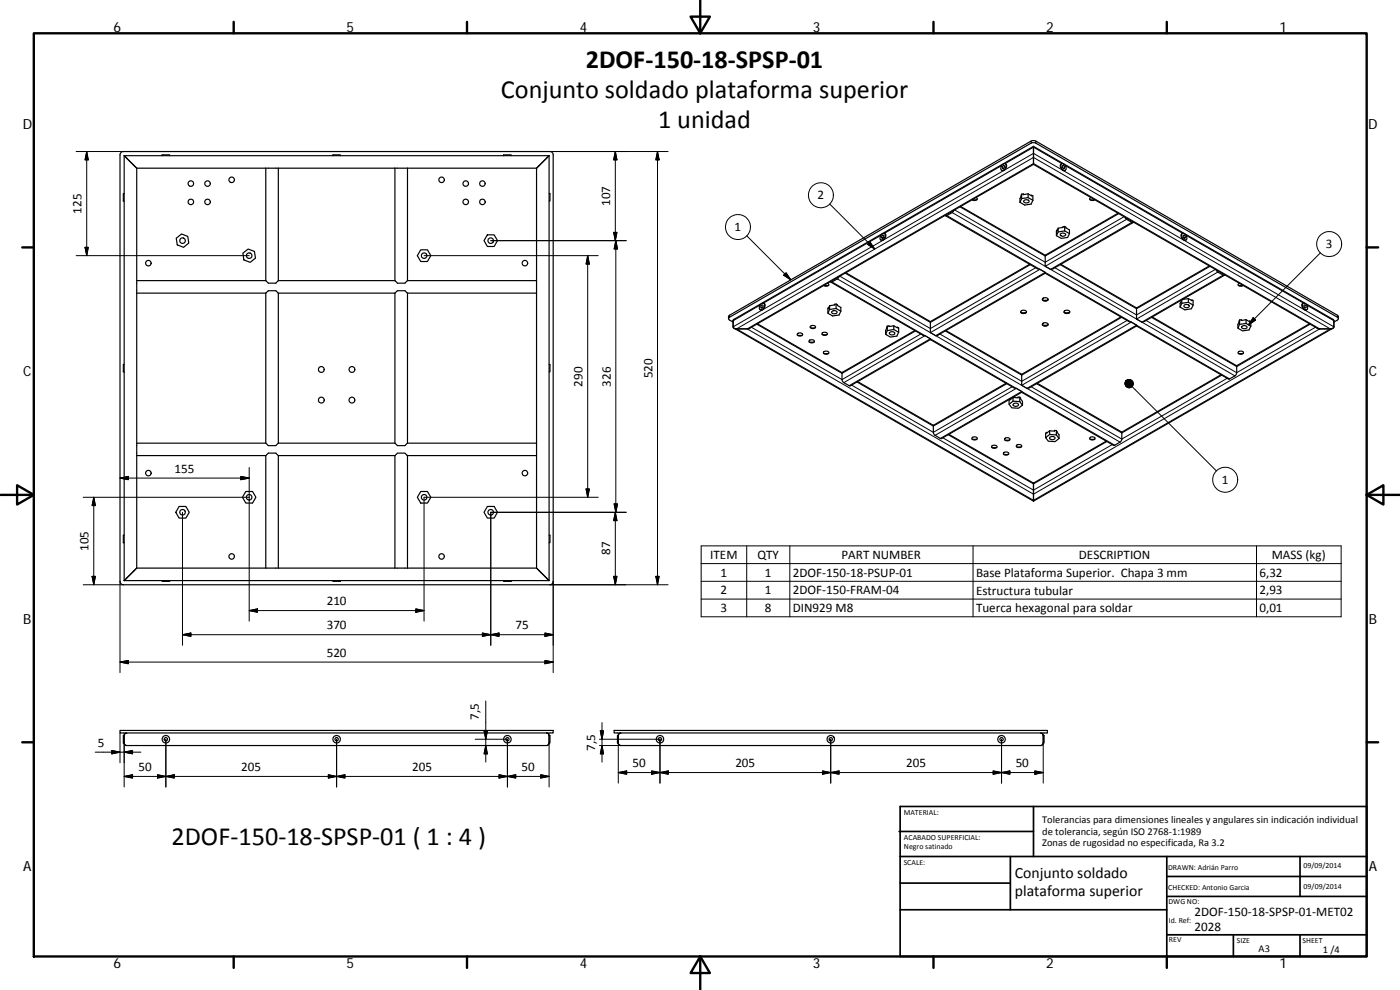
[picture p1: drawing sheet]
<svg xmlns="http://www.w3.org/2000/svg" width="420mm" height="297mm" viewBox="0 0 420 297" stroke-linecap="round" stroke-linejoin="round" font-family="sans-serif">
<g fill="none" stroke="#000" stroke-width=".36">
<path d="M36.4 45.7l.6-.2h128l.6 .2 .4 .8v127.9l-.2 .7-.8 .4h-128l-.6-.3-.4-.8v-127.9zM37.3 46.7h127.5M37.3 46.7l3.7 3.8M37.3 46.7v127.5M37.3 58.1h-.3v2.2h.3M41 50.5h38.8M41 50.5v33.7M48.7 46.7v-.2h2.2v.2M79.8 50.5v33.7M79.8 50.5h3.7M83.5 50.5h35M83.5 50.5v33.7"/>
<path d="M99.9 46.7a.74 .74 0 0 1 1.1-.2h1.1v.2M118.5 50.5h3.8M118.5 50.5v33.7M122.3 50.5v33.7M122.3 50.5h38.7M151.1 46.7v-.2h2.3v.2M161 50.5v33.7M164.8 58.1h.2v2.2h-.2M164.8 46.7l-3.8 3.8M164.8 46.7v127.5M292.9 59.3a.44 .44 0 0 1 .4 .5 .44 .44 0 0 1-.6 .3l-.9-.2M293.2 59.9h-1.4"/>
<path d="M300.9 49.4a.6 .6 0 0 1 .8-.3 .6 .6 0 0 1 .2 .9 .87 .87 0 0 1-.5 .9 .87 .87 0 0 1-1.1-.2zM301 49.8l.2-.1a.39 .39 0 0 1 .2 .5 .39 .39 0 0 1-.6 .1zM301.7 49.1a1.22 1.22 0 0 1 .3 1.3 1.22 1.22 0 0 1-.9 .8l-.5-.1M306.6 58.3l-.5 1.3v1.1M306.6 58.3v1.3M308.6 58.2l-1.5 .2v-.2l-.5 .1M308.6 58.2l1.4 .6v1.3M308.6 58.2v1.1M308.6 59.3l1.4 .8M308.6 59.3l-2 .3-.5 1.1M310.2 43.9l-89.9 51.9M310.2 49.3l-85.4 49.3h-4.4l-.4-.5v-1.9"/>
<path d="M310.2 43.9v5.4M310.2 43.9l89.8 51.9 .3 .4-.1 2.1-.9 .4h-3.4l-.6-.2-85.1-49.2M318.5 49.2a1.19 1.19 0 0 1 1.3 .6 1.19 1.19 0 0 1-.2 1.3 1.42 1.42 0 0 1-1.1-1.9zM318.6 49.1a1.17 1.17 0 0 0-.2 1.4 1.17 1.17 0 0 0 1.3 .6M318.9 49.7a.44 .44 0 0 1 .6 .2 .44 .44 0 0 1-.3 .6l-.3-.4zM327.1 59.9h1.4M327.4 59.3a.5 .5 0 0 0-.3 .7 .5 .5 0 0 0 .7 .2l.7-.3M52.9 71.5l1.6-1.3 1.9 .7 .3 2-1.6 1.3-1.9-.7zM72.9 76l1.6-1.3 1.9 .7 .3 2-1.6 1.3-1.9-.7zM126.3 75h2l1 1.7-1 1.8h-2l-1-1.8zM146.3 70.5h2l1 1.7-1 1.8h-2l-1-1.8zM264.6 70.3a.61 .61 0 0 1 .9-.2 .61 .61 0 0 1 .1 .9 .96 .96 0 0 1-1.5 .8v-.6z"/>
<path d="M264.7 70.7l.3-.1a.42 .42 0 0 1 .1 .6 .42 .42 0 0 1-.5 .1zM265.4 70a1.17 1.17 0 0 1 .2 1.4 1.17 1.17 0 0 1-1.3 .6M283.8 64.7l27.6 15.9 .7 .2 1.6 .9v.3M286.2 63.1l-.4 .7-1.8 .9-.3-.1M288.3 62l25.4 14.6M307.3 60.2a.8 .8 0 0 1 .9-.3 .8 .8 0 0 1 .6 .7 .8 .8 0 0 1-.9 .4 .8 .8 0 0 1-.6-.8zM309 79.3l-29.8 17.2M310 60.1l-.5 1.1-2 .3-1.4-.8M317.2 69.1v.1M317.2 69.1l-.2 1.6M317.6 68.5l-.4 .8v-.2M317.6 68.5v1.1"/>
<path d="M317.6 69.6l-.6 1.1 1.5 .8 1.9-.3 .6-1.1M318.2 70.3a.95 .95 0 0 1 1.6 .2 .92 .92 0 0 1-.9 .4 .92 .92 0 0 1-.7-.6zM318.4 79.3l22.7 13.1M319.5 67.9v1.4M319.5 69.3l1.5 .8M319.5 67.9l1.5 1.1v1.1M319.5 67.9l-.5 .2v.1l-1.4 .3M319.5 69.3l-1.9 .3M335.5 64l-21.8 12.6M337.6 65.2l.4 .5 1.8 1.1 .4-.1M340.1 66.8l-24.2 13.9-.6 .1-1.6-.9v-3.3M354.8 70.1a1.18 1.18 0 0 1 1.2 .6 1.18 1.18 0 0 1-.2 1.3 1.41 1.41 0 0 1-1-1.9z"/>
<path d="M354.8 70a1.19 1.19 0 0 0-.1 1.5 1.19 1.19 0 0 0 1.3 .5M355.1 70.6a.48 .48 0 0 1 .6 .3 .48 .48 0 0 1-.2 .6l-.3-.3zM362.9 79.8l-21.8 12.6M41 87.9v45.1M41 87.9h38.8M41 84.2v3.7M41 84.2h38.8M79.8 84.2l.7 .8h2.3l.7-.8M79.8 87.9v45.1M83.5 87.9v45.1M83.5 87.9l-.7-.7h-2.3l-.7 .7M83.5 87.9h35"/>
<path d="M83.5 84.2h35M118.5 84.2l.8 .8h2.2l.8-.8M118.5 87.9v45.1M122.3 87.9v45.1M122.3 87.9l-.8-.7h-2.2l-.8 .7M122.3 84.2h38.7M161 84.2v3.7h-38.7M161 87.9v45.1M218.6 95.6l.1-.7 .2-.3 90.5-52.3 .7-.1 .8 .1 90.5 52.3 .2 .3 .1 .7M220 96.6l-1.2-.7v-.6l90.6-52.4 .8-.1 .7 .1 90.6 52.4v.6l-1.2 .7M220.3 98.5l89.9 51.9M220.3 95.8l-.3 .4"/>
<path d="M227.3 97.2l25.4 14.6M228.3 91.3a.65 .65 0 0 1 1-.3 .65 .65 0 0 1 0 1.1 .91 .91 0 0 1-1.3 .7l-.1-.6zM228.6 91.6l.1-.1a.39 .39 0 0 1 .2 .6 .39 .39 0 0 1-.6 0zM229.2 91a1.15 1.15 0 0 1 .2 1.4 1.15 1.15 0 0 1-1.3 .5M243.2 98.3h1.5M243.2 97.9a.8 .8 0 0 1 .9-.3 .8 .8 0 0 1 .6 .7 .8 .8 0 0 1-.9 .4 .8 .8 0 0 1-.6-.8zM248.4 85a.49 .49 0 0 1 .3 .7 .49 .49 0 0 1-.7 .2l-.8-.2M248.6 92.4v.1M248.6 92.4l-.1 1.6M248.7 85.6h-1.4M249 91.7l-.4 .9v-.2M249 92.9l-.5 1.1 1.4 .8 1.9-.3 .5-1.1"/>
<path d="M249 91.7v1.2M249.3 84.6l27.6 15.9 .7 .2 1.6 .9v.3M249.7 93.5a.8 .8 0 0 1 .9-.4 .8 .8 0 0 1 .5 .8 .8 .8 0 0 1-.9 .3 .8 .8 0 0 1-.5-.7zM250.9 91.2l-1.9 .5M250.9 91.2v1.4M250.9 91.2l1.4 1v1.2M250.9 92.6l1.4 .8M250.9 92.6l-1.9 .3M251.8 83l-.4 .6-1.7 1-.5-.1M253.8 81.8l25.4 14.7M266.3 99.2l-.5 1.1 1.4 .8 2-.3 .5-1.1M266.3 97.9l-.5 1.3v1.1"/>
<path d="M266.3 97.9v1.3M267 99.8a.79 .79 0 0 1 .9-.3 .79 .79 0 0 1 .5 .7 .78 .78 0 0 1-.9 .4 .78 .78 0 0 1-.5-.8zM268.2 97.8l1.5 .6v1.3M268.2 97.8l-1.9 .1M268.2 97.8v1.1M268.2 98.9l1.5 .8M268.2 98.9l-1.9 .3M274.5 99.2l-21.7 12.5v2.7l.4 .4 2 1 24-13.9M283.9 99.2l22.7 13.1M306.3 93.5a1.04 1.04 0 0 0 1.8 0M306.4 93.7h1.6M306.4 93.3a1 1 0 0 1 1.6 .4 .97 .97 0 0 1-1.6-.2z"/>
<path d="M312.8 97.3a1.02 1.02 0 0 0 1.8 0M312.8 89.8a1.02 1.02 0 0 0 1.8 0M312.9 97.5h1.6M312.9 90h1.6M312.9 97.1a.97 .97 0 0 1 1.6 .4 .94 .94 0 0 1-.9 .3 .94 .94 0 0 1-.7-.6zM312.9 89.6a.97 .97 0 0 1 1.6 .4 .94 .94 0 0 1-.9 .4 .94 .94 0 0 1-.7-.7zM313.7 82l-32.5 18.7h-.4l-1.6-.9v-3.3M313.7 82l25.2 14.5 .6 .1 1.6 1v.2M319.3 93.5a1 1 0 0 0 1.7 0M319.4 93.7h1.6M319.4 93.3a.84 .84 0 0 1 1-.3 .84 .84 0 0 1 .6 .8 1 1 0 0 1-1.6-.3zM336.4 95.1l-29.8 17.2"/>
<path d="M341.1 97.8l-32.3 18.6-.6 .1-1.6-.9v-3.3M345.8 95.1l25.2 14.6v2.7l-2.2 1.4-27.7-16M354.6 90l-.4 1v1.1M354.7 90v1M355.4 91.6a.79 .79 0 0 1 .9-.3 .79 .79 0 0 1 .5 .8 .79 .79 0 0 1-.9 .3 .79 .79 0 0 1-.5-.8zM356.6 89.6l-1.4 .1M356.6 89.6l1.5 .6v1.3M356.6 89.6v1.1M356.6 90.7l1.5 .8M356.6 90.7l-1.9 .3-.5 1.1M358.1 91.5l-.5 1.1-2 .4-1.4-.9M365 81l.5 .6 1.6 .9h.5"/>
<path d="M367.5 82.6l-24.2 13.9-.6 .1-1.6-.9v-3.3M371.6 85.6h1.4M372 85a.49 .49 0 0 0-.4 .7 .49 .49 0 0 0 .8 .2l.7-.2M372 97.3l-.5 1.2 1.4 .8 2-.3 .5-1.1M372 96l-.5 1.3v1.2M372 96v1.3M372.7 97.9a.81 .81 0 0 1 .9-.3 .81 .81 0 0 1 .6 .8 .81 .81 0 0 1-.9 .3 .81 .81 0 0 1-.6-.8zM374 95.9l1.4 .6v1.4M374 95.9l-1.5 .3v-.3l-.5 .1M374 95.9v1.1M374 97l-2 .3M374 97l1.4 .9"/>
<path d="M391 91a1.19 1.19 0 0 1 1.2 .6 1.19 1.19 0 0 1-.1 1.4 1.41 1.41 0 0 1-1.1-2zM391.1 91a1.16 1.16 0 0 0-.2 1.4 1.16 1.16 0 0 0 1.3 .5M391.4 91.5a.51 .51 0 0 1 .5 .3 .51 .51 0 0 1-.1 .6 .59 .59 0 0 1-.4-.9zM393 97.2l-21.9 12.6M400 98.5l-89.8 51.9M37.3 109.3h-.3v2.3h.3M164.8 109.3h.2v2.3h-.2M239.3 100.6h1.5M239.3 100.1a.79 .79 0 0 1 .9-.3 .79 .79 0 0 1 .6 .8 .79 .79 0 0 1-.9 .3 .79 .79 0 0 1-.6-.8zM242.8 102.6h1.6M242.9 102.2a.78 .78 0 0 1 .9-.3 .78 .78 0 0 1 .5 .7 .91 .91 0 0 1-1.5-.3zM246.7 100a.91 .91 0 0 1 1.6 .3 .89 .89 0 0 1-.9 .3 .89 .89 0 0 1-.7-.6z"/>
<path d="M246.7 100.4h1.6M247.2 106h1.5M247.2 105.6a.91 .91 0 0 1 1.5 .3 .91 .91 0 0 1-.8 .4 .91 .91 0 0 1-.8-.6zM257.4 114.5l22.8 13.1M279.2 101.9l25.1 14.5 .7 .1 1.6 1v.2M301.9 115l-21.6 12.5v2.7l2.2 1.4 24.1-13.9M304 119.3l-1.2 .7v1.3M304 119.3v1.1M306 119.2l.9 1.2v1.2M306 119.2v1.3M306 119.2l-.5-.1v.3l-1.5-.1M311.3 115l25.2 14.6 .2 2.1-.3 .7-2.2 1.2-27.6-15.9"/>
<path d="M366.5 112.4l-29.9 17.3M371.6 105.7a.91 .91 0 0 1 .9-.4 .91 .91 0 0 1 .7 .6 .91 .91 0 0 1-.9 .4 .91 .91 0 0 1-.7-.6zM371.6 106h1.6M41 136.7h38.8M41 136.7v33.8M79.8 133h-38.8v3.7M79.8 133l.7 .7h2.3l.7-.7M79.8 136.7v33.8M79.8 136.7l.7-.7h2.3l.7 .7M83.5 133h35M83.5 136.7h35M83.5 136.7v33.8"/>
<path d="M118.5 133l.8 .7h2.2l.8-.7M118.5 136.7v33.8M122.3 136.7l-.8-.7h-2.2l-.8 .7M122.3 136.7v33.8M122.3 133h38.7M122.3 136.7h38.7M161 133v3.7M161 136.7v33.8M284.8 130.3l25.4 14.6M291.7 131.7h1.5M291.8 131.3a.78 .78 0 0 1 .9-.3 .78 .78 0 0 1 .5 .8 .77 .77 0 0 1-.9 .3 .77 .77 0 0 1-.5-.8zM297.6 134.2h1.6"/>
<path d="M297.7 133.8l.1-.1a.87 .87 0 0 1 1.4 .5 .89 .89 0 0 1-.9 .3 .89 .89 0 0 1-.7-.6zM301.2 136.3h1.5M301.2 135.8l.1-.1a.74 .74 0 0 1 .9-.1 .74 .74 0 0 1 .4 .7 .78 .78 0 0 1-.9 .3 .78 .78 0 0 1-.5-.8zM301.5 132h1.6M301.6 131.6a.91 .91 0 0 1 1.5 .3 .93 .93 0 0 1-1.6-.2zM304 120.4l-1.2 .9 .8 1.1 2.1 .1 1.2-.9M304 120.4l2 .1M304.1 121.3a.85 .85 0 0 1 .9-.4 .85 .85 0 0 1 .6 .7 .84 .84 0 0 1-.9 .4 .84 .84 0 0 1-.6-.7zM305 134h1.6M305.1 133.6a.78 .78 0 0 1 .9-.3 .78 .78 0 0 1 .5 .8l-.1 .1a.75 .75 0 0 1-.9 .1 .75 .75 0 0 1-.4-.7zM306 120.5l.9 1.1M315 129.3l-1.2 .7v1.3"/>
<path d="M315 130.4l-1.2 .9 .8 1.1 2 .1 1.2-.9M315 129.3v1.1M315 130.4l2 .1M315 131.3a.85 .85 0 0 1 .9-.4 .85 .85 0 0 1 .7 .7 .87 .87 0 0 1-.9 .3 .87 .87 0 0 1-.7-.6zM317 129.2l.8 1.3v1.1M317 129.2v1.3M317 130.5l.8 1.1M317 129.2l-2 .1M327.1 131.7h1.5M327.1 131.3a.78 .78 0 0 1 .9-.3 .78 .78 0 0 1 .5 .8 .88 .88 0 0 1-1.4-.4zM332 132.4l-21.8 12.5M53.8 152h2l1 1.7-1 1.7h-2l-1-1.7z"/>
<path d="M73.8 147.5h2l1 1.7-1 1.7h-2l-1-1.7zM126.3 147.5h2l1 1.7-1 1.7h-2l-1-1.7zM146.3 152h2l1 1.7-1 1.7h-2l-1-1.7zM310.2 144.9v5.5M37.3 174.2h127.5M37.3 160.6h-.3v2.2h.3M37.3 174.2h.1M38 173.4l-.7 .8M41 170.5h38.8M41 170.5l-3 2.9M48.7 174.2v.2h2.2v-.2M79.8 170.5h3.7"/>
<path d="M83.5 170.5h35M99.9 174.2a.76 .76 0 0 0 1.1 .2 .81 .81 0 0 0 1.1-.2M118.5 170.5h3.8M122.3 170.5h38.7M151.1 174.2v.2h2.3v-.2M161 170.5l3.8 3.7M164.8 160.6h.2v2.2h-.2M36 219.2h130v.7h-130zM38 219.9l-.5 .2-.2 .6M164 219.9l.5 .2 .3 .6M184.3 219.2h130v.7h-130zM186.3 219.9l-.5 .2-.2 .6"/>
<path d="M312.3 219.9l.5 .2 .3 .6M37.3 220.7v2.2M37.3 222.9l.2 .6 .5 .2h126l.5-.2 .3-.6M37.3 220.7h-.3v2.2h.3M164.8 220.7v2.2M164.8 220.7h.2v2.2h-.2M185.6 220.7h-.3v2.2h.3M185.6 220.7v2.2M313.1 220.7h.2v2.2h-.2M313.1 220.7v2.2M313.1 222.9l-.3 .6-.5 .2h-126l-.5-.2-.2-.6"/>
<circle cx="57.3" cy="55.1" r=".82"/>
<circle cx="62.3" cy="55.1" r=".83"/>
<circle cx="69.5" cy="54" r=".82"/>
<circle cx="132.5" cy="54" r=".83"/>
<circle cx="139.8" cy="55.1" r=".83"/>
<circle cx="144.8" cy="55.1" r=".83"/>
<circle cx="44.5" cy="79" r=".83"/>
<circle cx="54.8" cy="72.2" r=".83"/>
<circle cx="57.3" cy="60.6" r=".82"/>
<circle cx="62.3" cy="60.6" r=".83"/>
<circle cx="74.8" cy="76.7" r=".83"/>
<circle cx="127.3" cy="76.7" r=".82"/>
<circle cx="139.8" cy="60.6" r=".83"/>
<circle cx="144.8" cy="60.6" r=".83"/>
<circle cx="147.3" cy="72.2" r=".83"/>
<circle cx="157.5" cy="79" r=".83"/>
<circle cx="96.4" cy="110.9" r=".87"/>
<circle cx="105.6" cy="110.9" r=".87"/>
<circle cx="96.4" cy="120" r=".86"/>
<circle cx="105.6" cy="120" r=".86"/>
<circle cx="44.5" cy="142" r=".83"/>
<circle cx="54.8" cy="153.7" r=".82"/>
<circle cx="74.8" cy="149.2" r=".83"/>
<circle cx="127.3" cy="149.2" r=".83"/>
<circle cx="147.3" cy="153.7" r=".82"/>
<circle cx="157.5" cy="142" r=".83"/>
<circle cx="69.5" cy="167" r=".82"/>
<circle cx="132.5" cy="167" r=".83"/>
<circle cx="49.8" cy="221.8" r=".5"/>
<circle cx="49.8" cy="221.8" r="1.14"/>
<circle cx="101" cy="221.8" r=".5"/>
<circle cx="101" cy="221.8" r="1.13"/>
<circle cx="152.3" cy="221.8" r="1.14"/>
<circle cx="152.3" cy="221.8" r=".5"/>
<circle cx="198.1" cy="221.8" r=".5"/>
<circle cx="198.1" cy="221.8" r="1.13"/>
<circle cx="249.3" cy="221.8" r="1.13"/>
<circle cx="249.3" cy="221.8" r=".5"/>
<circle cx="300.6" cy="221.8" r="1.14"/>
<circle cx="300.6" cy="221.8" r=".5"/>
</g>
<g fill="none" stroke="#000" stroke-width=".3">
<path d="M22.8 45.5h14.2M26 45.5l.5 2.5h-1zM26 45.5v31.2M165 45.5h35.5M184.7 45.5v26.7M184.7 45.5l.5 2.5h-1zM197.3 45.5v130M197.3 45.5l.5 2.5h-1zM300.6 49.7l-35.2 20.3M309.4 42.3v.6M310.9 42.3v.6M318.7 49.1l-8.5-4.9-8.5 4.9"/>
<path d="M319.7 49.7l35.2 20.3M22.8 76.7h52M25.5 74.2h1l-.5 2.5zM127.3 76.7h52.2M147.3 72.2h40.7M176.4 76.7v72.5M176.4 76.7l.5 2.5h-1zM184.2 69.7h1l-.5 2.5zM184.8 72.2v81.5M184.8 72.2l.5 2.5h-1zM224.1 70.8l13.2 13.2M249 61.2l13.5 13.5"/>
<path d="M261.1 72.6l1.4 2.1-2.1-1.4zM264.4 70.6l-35.2 20.3M284.2 64.7l84.8 49M285.8 63.8l84.8 49M286.5 63l27.2 15.7 23.6-13.7M288.1 62.1l25.6 14.7 22-12.7M309.2 79.4l-30 17.4-25.6-14.8M318.2 79.4l22.9 13.2 22-12.7M338.1 65.8l-24.4 14.1M339.7 66.7l-24.4 14.1M355.9 70.6l35.3 20.3M396.3 75.9l-21.6 21.6"/>
<path d="M218.9 94.6v.6M221.1 98.7l89.1-51.5 89.1 51.5-89.1 51.4zM224.2 98.7l86-49.6 85.9 49.6-85.9 49.6zM225.5 98.2l27.2 15.7 23.6-13.7M227.1 97.3l25.6 14.7 22.1-12.7M228.2 91.5l-8.2 4.7M235.9 81.9l1.4 2.1-2.1-1.4zM249.7 84.6l84.8 49M251.3 83.7l84.8 49M310.8 80.3l-31.6 18.3-27.2-15.7M312.1 80.8l-32.9 19M313.7 81.7l-32.9 19"/>
<path d="M316.6 80.3l24.5 14.2 23.6-13.7M336.6 95.2l-30 17.4-22.9-13.3M338.2 96.2l-31.6 18.2-24.5-14.2M339.5 96.6l-32.9 19M341.1 97.6l-32.9 18.9M344 96.2l27.1 15.6 23.7-13.6M345.6 95.2l25.5 14.8 22.1-12.7M365.5 81.6l-24.4 14.1M367.1 82.5l-24.4 14.1M376.1 95.3l.7 .7-2.1 1.5zM392.1 91.5l8.2 4.7M400.3 98.1l-90.1-52.1-90.2 52.1"/>
<path d="M401.4 94.6v.6M255.6 115.5l24.5 14.2 23.7-13.6M257.2 114.6l22.9 13.3 22.1-12.8M277.6 100.7l-24.4 14.1M279.2 101.6l-24.4 14.1M305 116.5l-24.4 14.1M306.6 117.5l-24.4 14.1M339.8 116l25.3 25.3M366.7 112.6l-30 17.3-25.6-14.8M368.3 113.5l-31.6 18.2-27.2-15.6M283 131.4l27.2 15.7 23.6-13.7M284.6 130.5l25.6 14.7 22-12.7"/>
<path d="M25 149.2h49.8M28.1 149.2l.5 2.5h-1zM28.1 149.2v26.3M36 143.4l2.5-.5v1zM36 143.4h38.8M54.8 153.7v39.9M72.3 142.9l2.5 .5-2.5 .5zM74.8 140.3v46.1M175.9 146.7h1l-.5 2.5zM179.5 149.2h-52.2v37.2M184.3 151.2h1l-.5 2.5zM184.7 153.7v21.8"/>
<path d="M184.7 153.7l.5 2.5h-1zM188 153.7h-40.7v39.9M25 175.5h12M27.6 172.9h1l-.5 2.6zM36 174.4v27.4M165 175.5h35.5M166 174.4v27.4M184.2 172.9h1l-.5 2.6zM196.8 172.9h1l-.5 2.6zM210.4 163.8h192.1v21.3h-192.1zM210.4 169.1h192.1M210.4 174.4h192.1"/>
<path d="M210.4 179.7h192.1M224.1 163.8v21.3M237 163.8v21.3M292 163.8v21.3M377.1 163.8v21.3M36 198.6l2.5-.4v1zM36 198.6h130M54.8 190.4l2.5-.5v1zM54.8 190.4h111.2M74.8 183.2l2.5-.5v1zM74.8 183.2h52.5M124.8 182.7l2.5 .5-2.5 .5z"/>
<path d="M144.8 189.9l2.5 .5-2.5 .5zM147.3 190.4l2.5-.5v1zM163.5 198.2l2.5 .4-2.5 .6zM163.5 189.9l2.5 .5-2.5 .5zM36 219.9v9M145.3 219.3h1l-.5 2.5zM145.8 210.3v18.4M180.2 219.3h.9l-.4 2.5zM180.7 216.8v11.9M28.6 225.7h13.7M33.5 225.2l2.5 .5-2.5 .5zM37.3 225.7l2.5-.5v1z"/>
<path d="M37.3 233l2.5-.5v.9zM37.3 233h127.5M37.3 222.9v13.2M47.3 232.5l2.5 .5-2.5 .4zM49.8 233l2.5-.5v.9zM49.8 221.8v14.3M98.5 232.5l2.5 .5-2.5 .4zM101 221.8v14.3M101 233l2.5-.5v.9zM142.6 221.8h9.7v14.3M145.8 223.7l.5 2.5h-1zM149.8 232.5l2.5 .5-2.5 .4z"/>
<path d="M152.3 233l2.5-.5v.9zM162.3 232.5l2.5 .5-2.5 .4zM164.8 222.9v13.2M179.9 221.8h18.2v13.2M179.9 223.7h6.4M180.7 223.7l.4 2.5h-.9zM185.6 222.9v12.1M185.6 231.8l2.5-.5v1zM185.6 231.8h127.5M195.6 231.3l2.5 .5-2.5 .5zM198.1 231.8l2.5-.5v1zM246.8 231.3l2.5 .5-2.5 .5z"/>
<path d="M249.3 221.8v13.2M249.3 231.8l2.5-.5v1zM298.1 231.3l2.5 .5-2.5 .5zM300.6 221.8v13.2M300.6 231.8l2.5-.5v1zM310.6 231.3l2.5 .5-2.5 .5zM313.1 222.9v12.1"/>
<circle cx="246.4" cy="58.6" r="3.7"/>
<circle cx="221.5" cy="68.1" r="3.7"/>
<circle cx="398.9" cy="73.2" r="3.7"/>
<circle cx="367.7" cy="144" r="3.7"/>
</g>
<g fill="none" stroke="#000" stroke-width=".71">
<path d="M10.1 10h400.1v277h-400.1zM70.1 6.6v3.4M140.2 6.6v3.4M207.3 5h5.8l-2.9 5zM210.2 0v10M280.2 6.6v3.4M350.2 6.6v3.4M6.7 74.2h3.4M410.2 74.2h3.4M.2 148.5h9.9M5.1 145.6l5 2.9-5 2.9zM410.2 148.5l5-2.9v5.8z"/>
<path d="M410.2 148.5h9.9M6.7 222.7h3.4M410.2 222.7h3.4M70.1 287v3.4M140.2 287v3.4M210.2 287l2.9 5h-5.8zM210.2 287v10M280.2 287v3.4M350.2 287v3.4"/>
</g>
<g fill="none" stroke="#000" stroke-width=".51">
<path d="M269.8 249.5h40.4M270.1 257h140.1M270.1 242h140.1v45h-140.1zM303.2 257v16M310.2 242v15M350.2 257v30M390.2 257v12M270.1 273h80.1M270.1 265h33.1M350.2 269h60M350.2 263h60M350.2 280.5h60"/>
<path d="M370.2 280.5v6.5M390.2 280.5v6.5"/>
</g>
<g fill="#000" stroke="#000" stroke-width=".3">
<path d="M26 45.5l.5 2.5h-1zM184.7 45.5l.5 2.5h-1zM197.3 45.5l.5 2.5h-1zM25.5 74.2h1l-.5 2.5zM176.4 76.7l.5 2.5h-1zM184.2 69.7h1l-.5 2.5zM184.8 72.2l.5 2.5h-1zM261.1 72.6l1.4 2.1-2.1-1.4zM235.9 81.9l1.4 2.1-2.1-1.4zM376.1 95.3l.7 .7-2.1 1.5zM338 114.2l-.3 .5zM338 114.2l-.4 .8z"/>
<path d="M338 114.2l-.4 1zM338 114.2l-.3 1.3zM338 114.2l-.2 1.5zM338 114.2l-.1 1.8-.1-.3zM338 114.2l.1 1.9-.2-.1zM338 114.2l.4 2.1-.3-.2zM338 114.2l.6 2.2-.2-.1zM338 114.2l.9 2.2h-.3zM338 114.2l1.2 2.1-.3 .1zM338 114.2l1.4 2-.2 .1zM338 114.2l1.7 1.9-.3 .1zM338 114.2l1.8 1.7-.1 .2z"/>
<path d="M338 114.2l2 1.5-.2 .2zM338 114.2l2.1 1.2-.1 .3zM338 114.2l2.1 1v.2zM338 114.2l2.1 .7v.3zM338 114.2l2 .4 .1 .3zM338 114.2l1.9 .2 .1 .2zM338 114.2h1.7l.2 .2zM338 114.2l1.5-.2 .2 .2zM338 114.2l1.2-.3 .3 .1zM338 114.2l1.2-.3zM338 114.2l1-.3zM338 114.2l.7-.3z"/>
<path d="M338 114.2l.4-.3zM338 114.2l.2-.1zM28.1 149.2l.5 2.5h-1zM36 143.4l2.5-.5v1zM72.3 142.9l2.5 .5-2.5 .5zM175.9 146.7h1l-.5 2.5zM184.3 151.2h1l-.5 2.5zM184.7 153.7l.5 2.5h-1zM27.6 172.9h1l-.5 2.6zM184.2 172.9h1l-.5 2.6zM196.8 172.9h1l-.5 2.6zM36 198.6l2.5-.4v1z"/>
<path d="M54.8 190.4l2.5-.5v1zM74.8 183.2l2.5-.5v1zM124.8 182.7l2.5 .5-2.5 .5zM144.8 189.9l2.5 .5-2.5 .5zM147.3 190.4l2.5-.5v1zM163.5 198.2l2.5 .4-2.5 .6zM163.5 189.9l2.5 .5-2.5 .5zM145.3 219.3h1l-.5 2.5zM180.2 219.3h.9l-.4 2.5zM33.5 225.2l2.5 .5-2.5 .5zM37.3 225.7l2.5-.5v1zM37.3 233l2.5-.5v.9z"/>
<path d="M47.3 232.5l2.5 .5-2.5 .4zM49.8 233l2.5-.5v.9zM98.5 232.5l2.5 .5-2.5 .4zM101 233l2.5-.5v.9zM145.8 223.7l.5 2.5h-1zM149.8 232.5l2.5 .5-2.5 .4zM152.3 233l2.5-.5v.9zM162.3 232.5l2.5 .5-2.5 .4zM180.7 223.7l.4 2.5h-.9zM185.6 231.8l2.5-.5v1zM195.6 231.3l2.5 .5-2.5 .5zM198.1 231.8l2.5-.5v1z"/>
<path d="M246.8 231.3l2.5 .5-2.5 .5zM249.3 231.8l2.5-.5v1zM298.1 231.3l2.5 .5-2.5 .5zM300.6 231.8l2.5-.5v1zM310.6 231.3l2.5 .5-2.5 .5z"/>
</g>
<g font-size="7.9">
<text x="175.8" y="20.5">2DOF‐150‐18‐SPSP‐01</text>
<text x="150.3" y="29.5">Conjunto soldado plataforma superior</text>
<text x="197.5" y="38.5">1 unidad</text>
<text x="51.5" y="253.4">2DOF‐150‐18‐SPSP‐01 ( 1 : 4 )</text>
</g>
<g font-size="4.7">
<text x="304.6" y="263.5">Conjunto soldado</text>
<text x="304.6" y="268.9">plataforma superior</text>
</g>
<g font-size="4.2">
<text x="34" y="9.6">6</text>
<text x="104" y="9.6">5</text>
<text x="174" y="9.6">4</text>
<text x="244" y="9.6">3</text>
<text x="314" y="9.6">2</text>
<text x="384" y="9.6">1</text>
<text x="6.8" y="38.7">D</text>
<text x="410.6" y="38.7">D</text>
<text x="7" y="112.9">C</text>
<text x="410.8" y="112.9">C</text>
<text x="7" y="187.1">B</text>
<text x="410.8" y="187.1">B</text>
<text x="7" y="261.3">A</text>
<text x="410.8" y="261.3">A</text>
<text x="34" y="290.4">6</text>
<text x="104" y="290.4">5</text>
<text x="174" y="290.4">4</text>
<text x="244" y="290.4">3</text>
<text x="314" y="290.4">2</text>
<text x="384" y="290.4">1</text>
</g>
<g font-size="3.9">
<text x="245.4" y="59.8">2</text>
<text x="24.5" y="64.1" transform="rotate(-90 24.5 64.1)">125</text>
<text x="183.1" y="61.8" transform="rotate(-90 183.1 61.8)">107</text>
<text x="220.5" y="69.4">1</text>
<text x="397.9" y="74.5">3</text>
<text x="195.8" y="113.5" transform="rotate(-90 195.8 113.5)">520</text>
<text x="174.8" y="116" transform="rotate(-90 174.8 116)">290</text>
<text x="183.3" y="116" transform="rotate(-90 183.3 116)">326</text>
<text x="52.4" y="141.9">155</text>
<text x="366.7" y="145.2">1</text>
<text x="26.6" y="165.3" transform="rotate(-90 26.6 165.3)">105</text>
<text x="183.1" y="166.6" transform="rotate(-90 183.1 166.6)">87</text>
<text x="213.2" y="167.7">ITEM</text>
<text x="227.3" y="167.7">QTY</text>
<text x="252.5" y="167.7">PART NUMBER</text>
<text x="323.8" y="167.7">DESCRIPTION</text>
<text x="381.7" y="167.8">MASS (kg)</text>
<text x="216.2" y="173">1</text>
<text x="229.6" y="173">1</text>
<text x="237.9" y="173">2DOF‐150‐18‐PSUP‐01</text>
<text x="292.9" y="173.1">Base Plataforma Superior. Chapa 3 mm</text>
<text x="378" y="173">6,32</text>
<text x="216.2" y="178.3">2</text>
<text x="229.6" y="178.3">1</text>
<text x="237.9" y="178.3">2DOF‐150‐FRAM‐04</text>
<text x="292.9" y="178.4">Estructura tubular</text>
<text x="378" y="178.3">2,93</text>
<text x="98.1" y="181.6">210</text>
<text x="216.2" y="183.6">3</text>
<text x="229.6" y="183.6">8</text>
<text x="237.9" y="183.6">DIN929 M8</text>
<text x="292.9" y="183.7">Tuerca hexagonal para soldar</text>
<text x="378" y="183.6">0,01</text>
<text x="98.1" y="188.9">370</text>
<text x="154.7" y="188.9">75</text>
<text x="98.1" y="197.1">520</text>
<text x="143.7" y="216" transform="rotate(-90 143.7 216)">7,5</text>
<text x="29.3" y="224.1">5</text>
<text x="178.6" y="225.2" transform="rotate(-90 178.6 225.2)">7,5</text>
<text x="41.5" y="231.4">50</text>
<text x="72.4" y="231.4">205</text>
<text x="123.7" y="231.4">205</text>
<text x="156.6" y="231.4">50</text>
<text x="189.8" y="230.2">50</text>
<text x="220.7" y="230.2">205</text>
<text x="271.9" y="230.2">205</text>
<text x="304.8" y="230.2">50</text>
<text x="358.5" y="274.9">2DOF‐150‐18‐SPSP‐01‐MET02</text>
<text x="358.5" y="279.4">2028</text>
</g>
<g font-size="3.1">
<text x="312.8" y="246.8">Tolerancias para dimensiones lineales y angulares sin indicación individual</text>
<text x="312.8" y="250.4">de tolerancia, según ISO 2768‐1:1989</text>
<text x="312.8" y="254">Zonas de rugosidad no especificada, Ra 3.2</text>
<text x="377.7" y="285.6">A3</text>
<text x="397" y="285.9">1 /4</text>
</g>
<g font-size="2.4">
<text x="271.2" y="244.4">MATERIAL:</text>
<text x="271.3" y="251.9">ACABADO SUPERFICIAL:</text>
<text x="271.3" y="254.6">Negro satinado</text>
<text x="271.2" y="259.7">SCALE:</text>
<text x="350.6" y="260.9">DRAWN: Adrián Parro</text>
<text x="391.2" y="260.6">09/09/2014</text>
<text x="350.6" y="267">CHECKED: Antonio Garcia</text>
<text x="391.2" y="266.6">09/09/2014</text>
<text x="350.7" y="271.4">DWG NO:</text>
<text x="350.8" y="276.8">Id. Ref:</text>
<text x="350.8" y="282.8">REV</text>
<text x="371.2" y="282.9">SIZE</text>
<text x="390.9" y="282.9">SHEET</text>
</g>
</svg>
